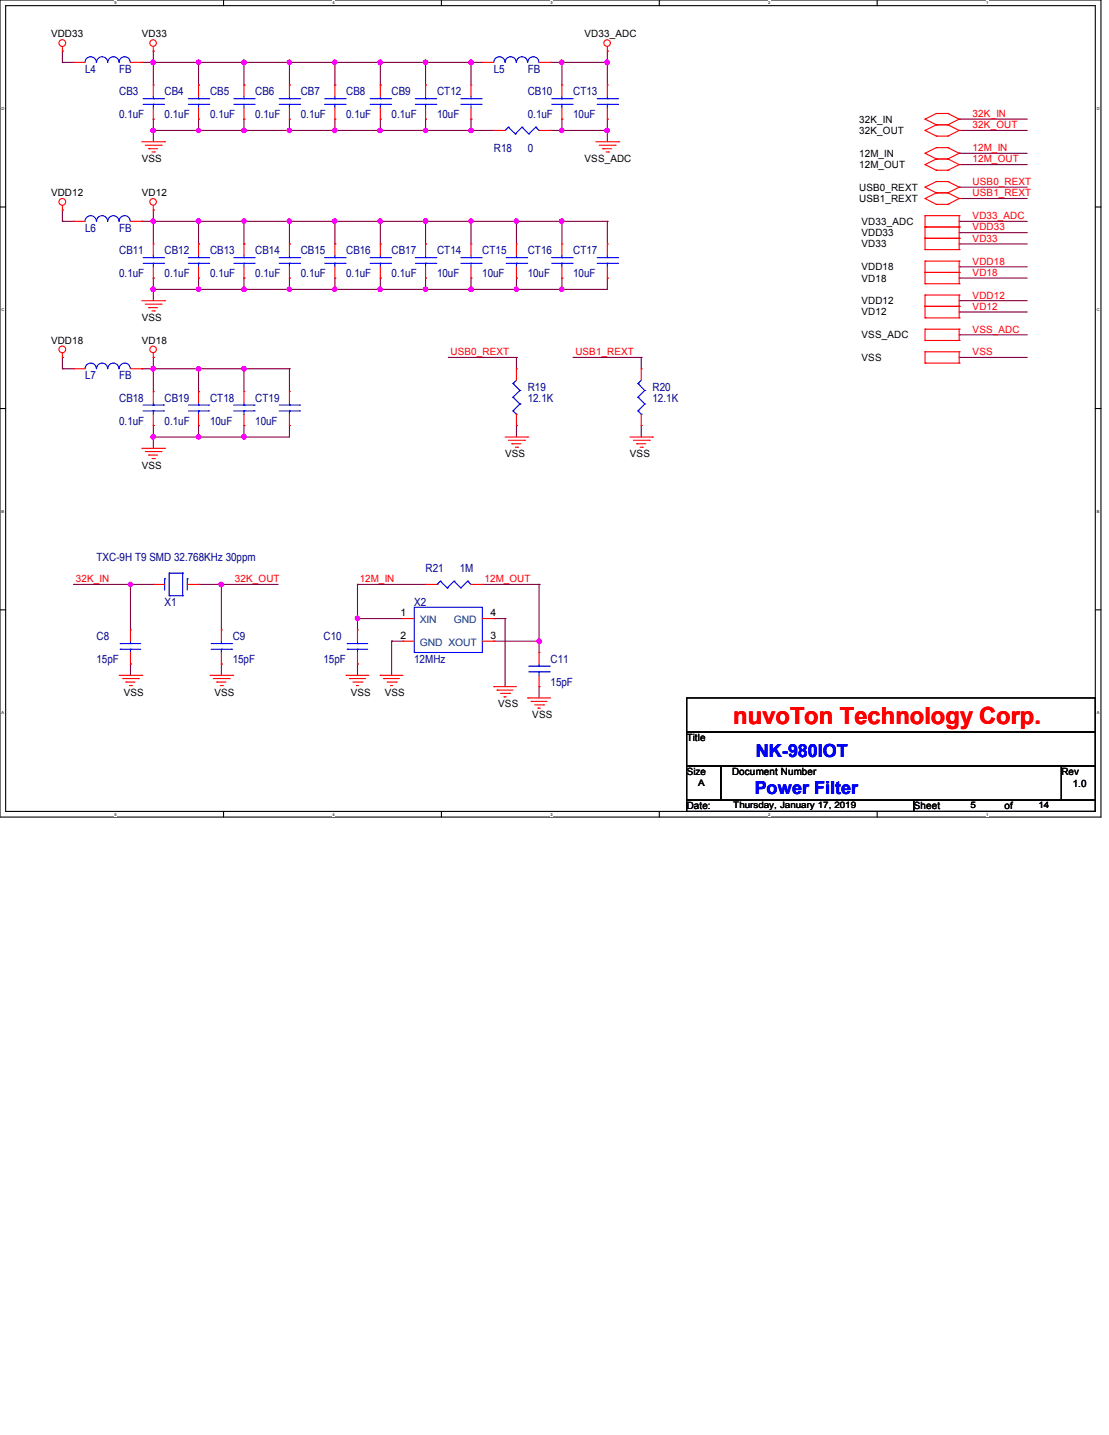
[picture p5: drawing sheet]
<svg xmlns="http://www.w3.org/2000/svg" width="216mm" height="279mm" viewBox="0 0 216 279" stroke-linecap="round" stroke-linejoin="round" font-family="sans-serif">
<path d="M0 0h214.3v159.1h-214.3zM1.1 1.1h212.1v156.9h-212.1z" fill="none" stroke="#000" stroke-width=".21"/>
<g fill="#fff">
<path d="M22.3 .1h.4v.9h-.4z"/>
<path d="M22.3 158.1h.4v.9h-.4z"/>
</g>
<path d="M43.5 0v1.1M43.5 158v1.1" fill="none" stroke="#000" stroke-width=".21"/>
<g fill="#fff">
<path d="M64.7 .1h.5v.9h-.5z"/>
<path d="M64.7 158.1h.5v.9h-.5z"/>
</g>
<path d="M85.9 0v1.1M85.9 158v1.1" fill="none" stroke="#000" stroke-width=".21"/>
<g fill="#fff">
<path d="M107.1 .1h.5v.9h-.5z"/>
<path d="M107.1 158.1h.5v.9h-.5z"/>
</g>
<path d="M128.4 0v1.1M128.4 158v1.1" fill="none" stroke="#000" stroke-width=".21"/>
<g fill="#fff">
<path d="M149.6 .1h.4v.9h-.4z"/>
<path d="M149.6 158.1h.4v.9h-.4z"/>
</g>
<path d="M170.8 0v1.1M170.8 158v1.1" fill="none" stroke="#000" stroke-width=".21"/>
<g fill="#fff">
<path d="M192 .1h.4v.9h-.4z"/>
<path d="M192 158.1h.4v.9h-.4z"/>
<path d="M.3 20.7h.5v.9h-.5z"/>
<path d="M213.5 20.7h.6v.9h-.6z"/>
<path d="M.3 59.9h.5v.9h-.5z"/>
<path d="M213.5 59.9h.6v.9h-.6z"/>
</g>
<path d="M0 40.3h1.1M213.2 40.3h1.1" fill="none" stroke="#000" stroke-width=".21"/>
<g fill="#fff">
<path d="M.3 99.1h.5v.9h-.5z"/>
<path d="M213.5 99.1h.5v.9h-.5z"/>
</g>
<path d="M0 79.5h1.1M213.2 79.5h1.1" fill="none" stroke="#000" stroke-width=".21"/>
<g fill="#fff">
<path d="M.3 138.3h.5v.9h-.5z"/>
<path d="M213.5 138.3h.5v.9h-.5z"/>
</g>
<path d="M0 118.7h1.1M213.2 118.7h1.1M133.7 135.9h79.5v6.6h-79.5zM133.7 142.5h79.5v6.6h-79.5zM133.7 149.1h6.6v6.7h-6.6zM133.7 155.8h44.2v2.2h-44.2zM140.3 149.1h66.3v6.7h-66.3zM177.9 155.8h35.3v2.2h-35.3zM206.6 149.1h6.6v6.7h-6.6z" fill="none" stroke="#000" stroke-width=".21"/>
<g fill="none" stroke="#800040" stroke-width=".21">
<path d="M12.1 12.1h.1M12.1 9.9h.1M12.1 12.1h2.3M12.1 9.9v2.2M27.6 12.1h.1M27.6 12.1h66.3M29.8 9.9h.1M29.8 12.1h.1M29.8 9.9v6.7M38.7 16.6h.1M38.7 12.1h.1M38.7 12.1v4.5"/>
<path d="M47.5 16.6h.1M47.5 12.1h.1M47.5 12.1v4.5M56.3 12.1h.1M56.3 16.6h.1M56.3 12.1v4.5M65.2 12.1h.1M65.2 16.6h.1M65.2 12.1v4.5M74 12.1h.1M74 16.6h.1M74 12.1v4.5"/>
<path d="M82.8 16.6h.1M82.8 12.1h.1M82.8 12.1v4.5M91.7 12.1h.1M91.7 12.1v4.5M107.2 12.1h.1M107.2 12.1h11M109.4 12.1h.1M109.4 12.1v4.5M118.2 12.1h.1M118.2 9.9h.1M118.2 9.9v6.7"/>
<path d="M29.8 25.4h.1M29.8 23.2h.1M29.8 23.2v4.4M29.8 25.4h66.3M38.7 23.2h.1M38.7 23.2v2.2M47.5 23.2h.1M47.5 25.4h.1M47.5 23.2v2.2M56.3 23.2h.1M56.3 25.4h.1M56.3 23.2v2.2"/>
<path d="M65.2 25.4h.1M65.2 23.2h.1M65.2 23.2v2.2M74 25.4h.1M74 23.2h.1M74 23.2v2.2M82.8 23.2h.1M82.8 25.4h.1M82.8 23.2v2.2M91.7 23.2h.1M91.7 25.4h.1M91.7 23.2v2.2"/>
<path d="M107.2 25.4h.1M107.2 25.4h11M109.4 23.2h.1M109.4 25.4h.1M109.4 23.2v2.2M118.2 23.2h.1M118.2 25.4h.1M118.2 23.2v4.4M186.7 23.2h.1M186.7 25.4h.1M186.7 29.8h.1M186.7 32h.1"/>
<path d="M186.7 36.4h.1M186.7 38.7h.1M186.7 25.4h13.3M186.7 23.2h13.3M186.7 29.8h13.3M186.7 32h13.3M186.7 36.4h13.3M186.7 38.7h13.3M12.1 40.9h.1M12.1 43.1h.1M12.1 40.9v2.2M12.1 43.1h2.3"/>
<path d="M27.6 43.1h.1M27.6 43.1h90.6M29.8 43.1h.1M29.8 56.3h.1M29.8 40.9h.1M29.8 54.1h.1M29.8 40.9v6.6M29.8 54.1v4.4M38.7 54.1h.1M38.7 47.5h.1M38.7 43.1v4.4M38.7 54.1v2.2"/>
<path d="M47.5 43.1h.1M47.5 56.3h.1M47.5 54.1h.1M47.5 47.5h.1M47.5 43.1v4.4M47.5 54.1v2.2M56.3 54.1h.1M56.3 56.3h.1M56.3 43.1h.1M56.3 47.5h.1M56.3 43.1v4.4M56.3 54.1v2.2"/>
<path d="M65.2 56.3h.1M65.2 54.1h.1M65.2 43.1h.1M65.2 47.5h.1M65.2 43.1v4.4M65.2 54.1v2.2M74 43.1h.1M74 56.3h.1M74 54.1h.1M74 47.5h.1M74 43.1v4.4M74 54.1v2.2"/>
<path d="M82.8 56.3h.1M82.8 54.1h.1M82.8 43.1h.1M82.8 47.5h.1M82.8 43.1v4.4M82.8 54.1v2.2M91.7 56.3h.1M91.7 43.1h.1M91.7 54.1h.1M91.7 43.1v4.4M91.7 54.1v2.2M100.5 54.1h.1"/>
<path d="M100.5 56.3h.1M100.5 43.1h.1M100.5 43.1v4.4M100.5 54.1v2.2M109.4 56.3h.1M109.4 54.1h.1M109.4 43.1h.1M109.4 43.1v4.4M109.4 54.1v2.2M118.2 54.1h.1M118.2 43.1h.1M118.2 54.1v2.2h-88.4"/>
<path d="M118.2 43.1v4.4M186.7 58.5h.1M186.7 45.3h.1M186.7 51.9h.1M186.7 54.1h.1M186.7 47.5h.1M186.7 43.1h.1M186.7 43.1h13.3M186.7 58.5h13.3M186.7 45.3h13.3M186.7 51.9h13.3M186.7 54.1h13.3"/>
<path d="M186.7 47.5h13.3M12.1 69.6h.1M12.1 71.8h.1M12.1 69.6v2.2M12.1 71.8h2.3M27.6 71.8h.1M27.6 71.8h28.7M29.8 71.8h.1M29.8 69.6h.1M29.8 69.6v6.6M38.7 76.2h.1M38.7 71.8v4.4"/>
<path d="M47.5 71.8h.1M47.5 71.8v4.4M56.3 71.8h.1M56.3 71.8v4.4M87.3 69.6h.1M87.3 69.6h13.2M100.5 69.6h.1M100.5 69.6v2.2M111.6 69.6h.1M111.6 69.6h13.2M124.8 69.6h.1M124.8 69.6v2.2"/>
<path d="M186.7 65.2h.1M186.7 60.7h.1M186.7 69.6h.1M186.7 65.2h13.3M186.7 60.7h13.3M186.7 69.6h13.3M29.8 85.1h.1M29.8 82.8h.1M29.8 82.8v4.5M38.7 82.8h.1M38.7 82.8v2.3M47.5 82.8h.1"/>
<path d="M47.5 85.1h.1M47.5 82.8v2.3M56.3 82.8h.1M56.3 82.8v2.3h-26.5M100.5 82.8h.1M100.5 82.8v2.3M124.8 82.8h.1M124.8 82.8v2.3M14.4 113.8h.1M14.4 113.8h15.4M25.4 113.8h.1M25.4 113.8v8.8"/>
<path d="M38.7 113.8h.1M38.7 113.8h15.4M43.1 113.8h.1M43.1 113.8v8.8M69.6 113.8h.1M69.6 113.8h13.2M69.6 113.8v8.8M93.9 113.8h11M104.9 113.8h.1M104.9 113.8v13.2M25.4 129.3h.1M25.4 129.3v2.2"/>
<path d="M43.1 129.3h.1M43.1 129.3v2.2M69.6 120.4h.1M69.6 129.3h.1M69.6 129.3v2.2M69.6 120.4h8.8M76.2 124.8h.1M76.2 124.8h2.2M76.2 124.8v6.7M96.1 120.4h.1M96.1 124.8h8.8M96.1 120.4h2.2"/>
<path d="M98.3 120.4h.1M98.3 120.4v13.3M104.9 133.7h.1M104.9 124.8h.1M104.9 133.7v2.2"/>
</g>
<g fill="#f0f" stroke="#f0f" stroke-width=".21">
<circle cx="43.1" cy="113.8" r=".42"/>
<circle cx="69.6" cy="120.4" r=".42"/>
<circle cx="65.2" cy="43.1" r=".42"/>
<circle cx="74" cy="56.3" r=".42"/>
<circle cx="82.8" cy="56.3" r=".42"/>
<circle cx="29.8" cy="71.8" r=".42"/>
<circle cx="47.5" cy="71.8" r=".42"/>
<circle cx="65.2" cy="12.1" r=".42"/>
<circle cx="29.8" cy="12.1" r=".42"/>
<circle cx="25.4" cy="113.8" r=".42"/>
<circle cx="65.2" cy="25.4" r=".42"/>
<circle cx="47.5" cy="12.1" r=".42"/>
<circle cx="56.3" cy="12.1" r=".41"/>
<circle cx="47.5" cy="85" r=".42"/>
<circle cx="109.3" cy="56.3" r=".42"/>
<circle cx="100.5" cy="56.3" r=".41"/>
<circle cx="65.2" cy="56.3" r=".42"/>
<circle cx="47.5" cy="25.4" r=".42"/>
<circle cx="56.3" cy="25.4" r=".41"/>
<circle cx="47.5" cy="56.3" r=".42"/>
<circle cx="56.3" cy="56.3" r=".41"/>
<circle cx="38.7" cy="56.3" r=".42"/>
<circle cx="91.7" cy="25.4" r=".42"/>
<circle cx="74" cy="12.1" r=".42"/>
<circle cx="82.8" cy="12.1" r=".42"/>
<circle cx="38.7" cy="12.1" r=".42"/>
<circle cx="74" cy="25.4" r=".42"/>
<circle cx="82.8" cy="25.4" r=".42"/>
<circle cx="47.5" cy="43.1" r=".42"/>
<circle cx="56.3" cy="43.1" r=".41"/>
<circle cx="91.7" cy="43.1" r=".42"/>
<circle cx="74" cy="43.1" r=".42"/>
<circle cx="82.8" cy="43.1" r=".42"/>
<circle cx="109.3" cy="43.1" r=".42"/>
<circle cx="100.5" cy="43.1" r=".41"/>
<circle cx="29.8" cy="43.1" r=".42"/>
<circle cx="91.7" cy="12.1" r=".42"/>
<circle cx="109.3" cy="12.1" r=".42"/>
<circle cx="109.3" cy="25.4" r=".42"/>
<circle cx="118.2" cy="12.1" r=".42"/>
<circle cx="118.2" cy="25.4" r=".42"/>
<circle cx="38.7" cy="25.4" r=".42"/>
<circle cx="29.8" cy="25.4" r=".42"/>
<circle cx="38.7" cy="43.1" r=".42"/>
<circle cx="29.8" cy="56.3" r=".42"/>
<circle cx="38.7" cy="85" r=".42"/>
<circle cx="29.8" cy="85" r=".42"/>
<circle cx="104.9" cy="124.8" r=".42"/>
<circle cx="91.7" cy="56.3" r=".42"/>
<circle cx="38.7" cy="71.8" r=".42"/>
</g>
<g fill="none" stroke="#f00" stroke-width=".21">
<path d="M12.1 9.9h.1M12.1 9.1v.8M14.4 12.1h.1M14.4 12.1h2.2M25.4 12.1h2.2M27.6 12.1h.1M29.8 9.9h.1M29.8 16.6h.1M29.8 9.1v.8M29.8 16.6v2.2M38.7 16.6h.1M38.7 16.6v2.2"/>
<path d="M47.5 16.6h.1M47.5 16.6v2.2M56.3 16.6h.1M56.3 16.6v2.2M65.2 16.6h.1M65.2 16.6v2.2M74 16.6h.1M74 16.6v2.2M82.8 16.6h.1M82.8 16.6v2.2M91.7 16.6h.1M91.7 16.6v2.2"/>
<path d="M93.9 12.1h.1M93.9 12.1h2.2M104.9 12.1h2.3M107.2 12.1h.1M109.4 16.6h.1M109.4 16.6v2.2M118.2 9.9h.1M118.2 16.6h.1M118.2 9.1v.8M118.2 16.6v2.2M27.6 27.6h4.4M28.3 28.3h3.1"/>
<path d="M29 29h.1M29 29h1.7M29.6 29.6h.5M29.8 23.2h.1M29.8 21v2.2M30.1 29.6h.1M31.4 28.3h.1M32 27.6h.1M38.7 23.2h.1M38.7 21v2.2M47.5 23.2h.1M47.5 21v2.2"/>
<path d="M56.3 23.2h.1M56.3 21v2.2M65.2 23.2h.1M65.2 21v2.2M74 23.2h.1M74 21v2.2M82.8 23.2h.1M82.8 21v2.2M91.7 23.2h.1M91.7 21v2.2M96.1 25.4h.1M96.1 25.4h2.2"/>
<path d="M104.9 25.4h2.3M107.2 25.4h.1M109.4 23.2h.1M109.4 21v2.2M116 27.6h4.4M116.7 28.3h3.1M117.3 29h.1M117.3 29h1.8M118 29.6h.4M118.2 23.2h.1M118.2 21v2.2M118.4 29.6h.1"/>
<path d="M119.8 28.3h.1M120.4 27.6h.1M180.1 23.2h.1M180.1 25.4h.1M180.1 29.8h.1M180.1 32h.1M180.1 36.4h.1M180.1 38.7h.1M180.1 23.2l2.2 1.1M180.1 25.4l2.2 1.1M180.1 29.8l2.2 1.1M180.1 32l2.2 1.1"/>
<path d="M180.1 36.4l2.2 1.1M180.1 38.7l2.2 1.1M182.3 22.1h.1M182.3 24.3h.1M182.3 26.5h.1M182.3 28.7h.1M182.3 30.9h.1M182.3 33.1h.1M182.3 35.3h.1M182.3 37.5h.1M182.3 39.8h.1M182.3 22.1l-2.2 1.1"/>
<path d="M182.3 22.1h2.2M182.3 24.3h2.2M182.3 24.3l-2.2 1.1M182.3 26.5h2.2M182.3 28.7l-2.2 1.1M182.3 28.7h2.2M182.3 30.9h2.2M182.3 30.9l-2.2 1.1M182.3 33.1h2.2M182.3 35.3l-2.2 1.1M182.3 35.3h2.2M182.3 37.5h2.2"/>
<path d="M182.3 37.5l-2.2 1.2M182.3 39.8h2.2M184.5 22.1h.1M184.5 24.3h.1M184.5 26.5h.1M184.5 28.7h.1M184.5 30.9h.1M184.5 33.1h.1M184.5 35.3h.1M184.5 37.5h.1M184.5 39.8h.1M184.5 22.1l2.2 1.1"/>
<path d="M184.5 24.3l2.2 1.1M184.5 28.7l2.2 1.1M184.5 30.9l2.2 1.1M184.5 35.3l2.2 1.1M184.5 37.5l2.2 1.2M186.7 23.2h.1M186.7 25.4h.1M186.7 29.8h.1M186.7 32h.1M186.7 36.4h.1M186.7 38.7h.1M186.7 23.2l-2.2 1.1"/>
<path d="M186.7 25.4l-2.2 1.1M186.7 29.8l-2.2 1.1M186.7 32l-2.2 1.1M186.7 36.4l-2.2 1.1M186.7 38.7l-2.2 1.1M12.1 40.9h.1M12.1 40v.9M14.4 43.1h.1M14.4 43.1h2.2M25.4 43.1h2.2M27.6 43.1h.1M27.6 58.5h4.4"/>
<path d="M28.3 59.2h3.1M29 59.9h.1M29 59.9h1.7M29.8 40.9h.1M29.8 47.5h.1M29.8 54.1h.1M29.8 40v.9M29.8 47.5v2.2M29.8 51.9v2.2M31.4 59.2h.1M32 58.5h.1M38.7 47.5h.1"/>
<path d="M38.7 54.1h.1M38.7 47.5v2.2M38.7 51.9v2.2M47.5 47.5h.1M47.5 54.1h.1M47.5 47.5v2.2M47.5 51.9v2.2M56.3 47.5h.1M56.3 54.1h.1M56.3 47.5v2.2M56.3 51.9v2.2M65.2 47.5h.1"/>
<path d="M65.2 54.1h.1M65.2 47.5v2.2M65.2 51.9v2.2M74 47.5h.1M74 54.1h.1M74 47.5v2.2M74 51.9v2.2M82.8 47.5h.1M82.8 54.1h.1M82.8 47.5v2.2M82.8 51.9v2.2M91.7 47.5h.1"/>
<path d="M91.7 54.1h.1M91.7 47.5v2.2M91.7 51.9v2.2M100.5 47.5h.1M100.5 54.1h.1M100.5 47.5v2.2M100.5 51.9v2.2M109.4 47.5h.1M109.4 54.1h.1M109.4 47.5v2.2M109.4 51.9v2.2M118.2 47.5h.1"/>
<path d="M118.2 54.1h.1M118.2 47.5v2.2M118.2 51.9v2.2M180.1 59.6h.1M180.1 57.4h.1M180.1 46.4h.1M180.1 44.2h.1M180.1 53h.1M180.1 50.8h.1M180.1 55.2h.1M180.1 48.6h.1M180.1 42h.1"/>
<path d="M180.1 57.4h6.6M180.1 59.6h6.6M180.1 42v6.6M180.1 50.8v4.4M180.1 57.4v4.5M180.1 44.2h6.6M180.1 46.4h6.6M180.1 50.8h6.6M180.1 53h6.6M180.1 55.2h6.6M180.1 48.6h6.6M180.1 42h6.6"/>
<path d="M186.7 57.4h.1M186.7 59.6h.1M186.7 44.2h.1M186.7 46.4h.1M186.7 50.8h.1M186.7 53h.1M186.7 55.2h.1M186.7 48.6h.1M186.7 42h.1M186.7 42v6.6M186.7 50.8v4.4M186.7 57.4v4.5"/>
<path d="M12.1 69.6h.1M12.1 68.7v.9M14.4 71.8h.1M14.4 71.8h2.2M25.4 71.8h2.2M27.6 71.8h.1M29.6 60.5h.5M29.8 69.6h.1M29.8 76.2h.1M29.8 68.7v.9M29.8 76.2v2.2M30.1 60.5h.1"/>
<path d="M38.7 76.2h.1M38.7 76.2v2.2M47.5 76.2h.1M47.5 76.2v2.2M56.3 76.2h.1M56.3 76.2v2.2M100.5 71.8h.1M100.5 71.8v2.2M124.8 71.8h.1M124.8 71.8v2.2M180.1 66.3h.1M180.1 64.1h.1"/>
<path d="M180.1 61.9h.1M180.1 70.7h.1M180.1 68.5h.1M180.1 64.1v2.2M180.1 68.5v2.2M180.1 64.1h6.6M180.1 66.3h6.6M180.1 61.9h6.6M180.1 68.5h6.6M180.1 70.7h6.6M186.7 64.1h.1M186.7 66.3h.1"/>
<path d="M186.7 61.9h.1M186.7 68.5h.1M186.7 70.7h.1M186.7 64.1v2.2M186.7 68.5v2.2M27.6 87.3h4.4M28.3 87.9h3.1M29 88.6h.1M29 88.6h1.7M29.6 89.3h.5M29.8 82.8h.1M29.8 80.6v2.2"/>
<path d="M30.1 89.3h.1M31.4 87.9h.1M32 87.3h.1M38.7 82.8h.1M38.7 80.6v2.2M47.5 82.8h.1M47.5 80.6v2.2M56.3 82.8h.1M56.3 80.6v2.2M98.3 85.1h4.4M99 85.7h3.1M99.7 86.4h.1"/>
<path d="M99.7 86.4h1.7M100.3 87.1h.5M100.5 82.8h.1M100.5 80.6v2.2M100.8 87.1h.1M102.1 85.7h.1M102.7 85.1h.1M122.6 85.1h4.4M123.3 85.7h3.1M124 86.4h.1M124 86.4h1.7M124.6 87.1h.5"/>
<path d="M124.8 82.8h.1M124.8 80.6v2.2M125.1 87.1h.1M126.4 85.7h.1M127 85.1h.1M29.8 113.8h.1M29.8 113.8h2.2M36.4 113.8h2.3M38.7 113.8h.1M82.8 113.8h.1M82.8 113.8h2.3M91.7 113.8h2.2"/>
<path d="M93.9 113.8h.1M23.2 131.5h4.4M23.9 132.1h3.1M24.5 132.8h.1M24.5 132.8h1.8M25.2 133.5h.4M25.4 122.6h.1M25.4 129.3h.1M25.4 122.6v2.2M25.4 127v2.3M25.6 133.5h.1M27 132.1h.1"/>
<path d="M27.6 131.5h.1M40.9 131.5h4.4M41.5 132.1h3.1M42.2 132.8h.1M42.2 132.8h1.8M42.9 133.5h.4M43.1 122.6h.1M43.1 129.3h.1M43.1 122.6v2.2M43.1 127v2.3M43.3 133.5h.1M44.6 132.1h.1"/>
<path d="M45.3 131.5h.1M67.4 131.5h.1M67.4 131.5h4.4M68.1 132.1h.1M68.1 132.1h3.1M68.7 132.8h1.8M69.4 133.5h.1M69.4 133.5h.4M69.6 122.6h.1M69.6 129.3h.1M69.6 122.6v2.2M69.6 127v2.3"/>
<path d="M70.5 132.8h.1M74 131.5h.1M74 131.5h4.4M74.7 132.1h.1M74.7 132.1h3.1M75.4 132.8h1.7M76 133.5h.1M76 133.5h.5M77.1 132.8h.1M78.4 120.4h.1M78.4 124.8h.1M78.4 120.4h2.2"/>
<path d="M78.4 124.8h2.2M93.9 120.4h2.2M93.9 124.8h2.2M96.1 133.7h.1M96.1 120.4h.1M96.1 124.8h.1M96.1 133.7h4.4M96.8 134.4h.1M96.8 134.4h3.1M97.5 135h1.7M98.1 135.7h.1M98.1 135.7h.5"/>
<path d="M99.2 135h.1M102.7 135.9h.1M102.7 135.9h4.5M103.4 136.6h.1M103.4 136.6h3.1M104.1 137.2h1.7M104.7 137.9h.1M104.7 137.9h.5M104.9 127h.1M104.9 133.7h.1M104.9 127v2.3M104.9 131.5v2.2"/>
<path d="M105.8 137.2h.1"/>
<circle cx="12.1" cy="8.4" r=".66"/>
<circle cx="29.8" cy="8.4" r=".64"/>
<circle cx="118.2" cy="8.4" r=".64"/>
<circle cx="12.1" cy="39.3" r=".66"/>
<circle cx="29.8" cy="39.3" r=".64"/>
<circle cx="12.1" cy="68" r=".66"/>
<circle cx="29.8" cy="68" r=".64"/>
</g>
<g fill="none" stroke="#00f" stroke-width=".21">
<path d="M18.8 12.1a1.1 1.1 0 0 0-1.1-1.1 1.1 1.1 0 0 0-1.1 1.1M23.2 12.1a1.1 1.1 0 0 0-1.1-1.1 1.1 1.1 0 0 0-1.1 1.1 1.08 1.08 0 0 0-1.1-1.1 1.08 1.08 0 0 0-1.1 1.1M25.4 12.1a1.08 1.08 0 0 0-1.1-1.1 1.08 1.08 0 0 0-1.1 1.1M27.9 19.2h3.9M29.8 19.2h.1M29.8 18.8v.4M31.8 19.2h.1M36.7 19.2h3.9M38.7 19.2h.1M38.7 18.8v.4M40.6 19.2h.1M45.5 19.2h4"/>
<path d="M47.5 19.2h.1M47.5 18.8v.4M49.5 19.2h.1M54.4 19.2h3.9M56.3 19.2h.1M56.3 18.8v.4M58.3 19.2h.1M63.2 19.2h4M65.2 19.2h.1M65.2 18.8v.4M67.2 19.2h.1M72.1 19.2h3.9"/>
<path d="M74 19.2h.1M74 18.8v.4M76 19.2h.1M80.9 19.2h3.9M82.8 19.2h.1M82.8 18.8v.4M84.8 19.2h.1M89.7 19.2h4M91.7 19.2h.1M91.7 18.8v.4M93.7 19.2h.1M98.3 12.1a1.08 1.08 0 0 0-1.1-1.1 1.08 1.08 0 0 0-1.1 1.1"/>
<path d="M100.5 12.1a1.08 1.08 0 0 0-1.1-1.1 1.08 1.08 0 0 0-1.1 1.1M102.7 12.1a1.08 1.08 0 0 0-1.1-1.1 1.08 1.08 0 0 0-1.1 1.1M104.9 12.1a1.08 1.08 0 0 0-1.1-1.1 1.08 1.08 0 0 0-1.1 1.1M107.4 19.2h4M109.4 19.2h.1M109.4 18.8v.4M111.4 19.2h.1M116.2 19.2h4M118.2 19.2h.1M118.2 18.8v.4M120.2 19.2h.1M27.9 20.3h3.9"/>
<path d="M29.8 20.3h.1M29.8 20.3v.7M31.8 20.3h.1M36.7 20.3h3.9M38.7 20.3h.1M38.7 20.3v.7M40.6 20.3h.1M45.5 20.3h4M47.5 20.3h.1M47.5 20.3v.7M49.5 20.3h.1M54.4 20.3h3.9"/>
<path d="M56.3 20.3h.1M56.3 20.3v.7M58.3 20.3h.1M63.2 20.3h4M65.2 20.3h.1M65.2 20.3v.7M67.2 20.3h.1M72.1 20.3h3.9M74 20.3h.1M74 20.3v.7M76 20.3h.1M80.9 20.3h3.9"/>
<path d="M82.8 20.3h.1M82.8 20.3v.7M84.8 20.3h.1M89.7 20.3h4M91.7 20.3h.1M91.7 20.3v.7M93.7 20.3h.1M99 24.8h.1M99 24.8l-.7 .6M99 24.8l1.3 1.3M100.3 26.1h.1M101.6 24.8h.1"/>
<path d="M101.6 24.8l-1.3 1.3M101.6 24.8l1.4 1.3M103 26.1h.1M104.3 24.8h.1M104.3 24.8l-1.3 1.3M104.3 24.8l.6 .6M104.9 25.4h.1M107.4 20.3h4M109.4 20.3h.1M109.4 20.3v.7M111.4 20.3h.1M116.2 20.3h4"/>
<path d="M118.2 20.3h.1M118.2 20.3v.7M120.2 20.3h.1M16.6 43.1a1.1 1.1 0 0 1 1.1-1.1 1.1 1.1 0 0 1 1.1 1.1M18.8 43.1a1.08 1.08 0 0 1 1.1-1.1 1.08 1.08 0 0 1 1.1 1.1 1.1 1.1 0 0 1 1.1-1.1 1.1 1.1 0 0 1 1.1 1.1M23.2 43.1a1.08 1.08 0 0 1 1.1-1.1 1.08 1.08 0 0 1 1.1 1.1M27.9 51.3h3.9M27.9 50.2h3.9M29.8 50.2h.1M29.8 51.3h.1M29.8 49.7v.5M29.8 51.3v.6"/>
<path d="M31.8 51.3h.1M31.8 50.2h.1M36.7 51.3h3.9M36.7 50.2h3.9M38.7 50.2h.1M38.7 51.3h.1M38.7 49.7v.5M38.7 51.3v.6M40.6 51.3h.1M40.6 50.2h.1M45.5 51.3h4M45.5 50.2h4"/>
<path d="M47.5 50.2h.1M47.5 51.3h.1M47.5 49.7v.5M47.5 51.3v.6M49.5 51.3h.1M49.5 50.2h.1M54.4 51.3h3.9M54.4 50.2h3.9M56.3 50.2h.1M56.3 51.3h.1M56.3 49.7v.5M56.3 51.3v.6"/>
<path d="M58.3 51.3h.1M58.3 50.2h.1M63.2 51.3h4M63.2 50.2h4M65.2 50.2h.1M65.2 51.3h.1M65.2 49.7v.5M65.2 51.3v.6M67.2 51.3h.1M67.2 50.2h.1M72.1 51.3h3.9M72.1 50.2h3.9"/>
<path d="M74 50.2h.1M74 51.3h.1M74 49.7v.5M74 51.3v.6M76 51.3h.1M76 50.2h.1M80.9 51.3h3.9M80.9 50.2h3.9M82.8 50.2h.1M82.8 51.3h.1M82.8 49.7v.5M82.8 51.3v.6"/>
<path d="M84.8 51.3h.1M84.8 50.2h.1M89.7 51.3h4M89.7 50.2h4M91.7 50.2h.1M91.7 51.3h.1M91.7 49.7v.5M91.7 51.3v.6M93.7 51.3h.1M93.7 50.2h.1M98.6 51.3h3.9M98.6 50.2h3.9"/>
<path d="M100.5 50.2h.1M100.5 51.3h.1M100.5 49.7v.5M100.5 51.3v.6M102.5 51.3h.1M102.5 50.2h.1M107.4 51.3h4M107.4 50.2h4M109.4 50.2h.1M109.4 51.3h.1M109.4 49.7v.5M109.4 51.3v.6"/>
<path d="M111.4 51.3h.1M111.4 50.2h.1M116.2 51.3h4M116.2 50.2h4M118.2 50.2h.1M118.2 51.3h.1M118.2 49.7v.5M118.2 51.3v.6M120.2 51.3h.1M120.2 50.2h.1M16.6 71.8a1.1 1.1 0 0 1 1.1-1.1 1.1 1.1 0 0 1 1.1 1.1M18.8 71.8a1.08 1.08 0 0 1 1.1-1.1 1.08 1.08 0 0 1 1.1 1.1 1.1 1.1 0 0 1 1.1-1.1 1.1 1.1 0 0 1 1.1 1.1"/>
<path d="M23.2 71.8a1.08 1.08 0 0 1 1.1-1.1 1.08 1.08 0 0 1 1.1 1.1M27.9 78.9h3.9M29.8 78.9h.1M29.8 78.4v.5M31.8 78.9h.1M36.7 78.9h3.9M38.7 78.9h.1M38.7 78.4v.5M40.6 78.9h.1M45.5 78.9h4M47.5 78.9h.1M47.5 78.4v.5"/>
<path d="M49.5 78.9h.1M54.4 78.9h3.9M56.3 78.9h.1M56.3 78.4v.5M58.3 78.9h.1M99.9 74.7h.1M99.9 77.3h.1M99.9 74.7l1.3 1.3M99.9 77.3l1.3 1.4M100.5 74l-.6 .7M101.2 76h.1M101.2 78.7h.1"/>
<path d="M101.2 76l-1.3 1.3M101.2 78.7l-1.3 1.3M124.2 74.7h.1M124.2 77.3h.1M124.2 74.7l1.3 1.3M124.2 77.3l1.3 1.4M124.8 74l-.6 .7M125.5 76h.1M125.5 78.7h.1M125.5 76l-1.3 1.3M125.5 78.7l-1.3 1.3M27.9 80h3.9"/>
<path d="M29.8 80h.1M29.8 80v.6M31.8 80h.1M36.7 80h3.9M38.7 80h.1M38.7 80v.6M40.6 80h.1M45.5 80h4M47.5 80h.1M47.5 80v.6M49.5 80h.1M54.4 80h3.9"/>
<path d="M56.3 80h.1M56.3 80v.6M58.3 80h.1M99.9 80h.1M99.9 80l.6 .6M100.5 80.6h.1M124.2 80h.1M124.2 80l.6 .6M124.8 80.6h.1M32 112.7h.1M32 112.7v2.2M32.9 111.6h.1"/>
<path d="M32.9 116h.1M32.9 111.6h2.7M32.9 116h2.7M32.9 111.6v4.4M35.6 116h.1M35.6 111.6h.1M35.6 111.6v4.4M36.4 112.7h.1M36.4 112.7v2.2M80.6 118.2h13.3v8.8h-13.3zM85.1 113.8h.1M85.7 113.2h.1"/>
<path d="M85.7 113.2l1.4 1.3M85.7 113.2l-.6 .6M87.1 114.5h.1M88.4 113.2h.1M88.4 113.2l1.3 1.3M88.4 113.2l-1.3 1.3M89.7 114.5h.1M91.1 113.2h.1M91.1 113.2l.6 .6M91.1 113.2l-1.4 1.3M23.4 126.4h.1M23.4 125.3h.1"/>
<path d="M23.4 126.4h4M23.4 125.3h4M25.4 125.3h.1M25.4 126.4h.1M25.4 124.8v.5M25.4 126.4v.6M41.1 126.4h4M41.1 125.3h4M43.1 125.3h.1M43.1 126.4h.1M43.1 124.8v.5M43.1 126.4v.6"/>
<path d="M45.1 126.4h.1M45.1 125.3h.1M67.6 126.4h.1M67.6 125.3h.1M67.6 126.4h4M67.6 125.3h4M69.6 125.3h.1M69.6 126.4h.1M69.6 124.8v.5M69.6 126.4v.6M103 130.8h3.9M103 129.7h3.9"/>
<path d="M104.9 129.7h.1M104.9 130.8h.1M104.9 129.3v.4M104.9 130.8v.7M106.9 130.8h.1M106.9 129.7h.1"/>
</g>
<text font-size="4.6" fill="#f00" x="142.7" y="141.1">nuvoTon Technology Corp.</text>
<g font-size="3.5" fill="#00f">
<text x="147.2" y="147.3">NK-980IOT</text>
<text x="146.9" y="154.6">Power Filter</text>
</g>
<g font-size="2.2" fill="#000080">
<text x="16.6" y="14.2">L4</text>
<text x="23.2" y="14.2">FB</text>
<text x="96.1" y="14.2">L5</text>
<text x="102.7" y="14.2">FB</text>
<text x="23.2" y="18.6">CB3</text>
<text x="23.2" y="23">0.1uF</text>
<text x="32" y="18.6">CB4</text>
<text x="32" y="23">0.1uF</text>
<text x="40.9" y="18.6">CB5</text>
<text x="40.9" y="23">0.1uF</text>
<text x="49.7" y="18.6">CB6</text>
<text x="49.7" y="23">0.1uF</text>
<text x="58.5" y="18.6">CB7</text>
<text x="58.5" y="23">0.1uF</text>
<text x="67.4" y="18.6">CB8</text>
<text x="67.4" y="23">0.1uF</text>
<text x="76.2" y="18.6">CB9</text>
<text x="76.2" y="23">0.1uF</text>
<text x="85.1" y="18.6">CT12</text>
<text x="85.1" y="23">10uF</text>
<text x="102.7" y="18.6">CB10</text>
<text x="102.7" y="23">0.1uF</text>
<text x="111.6" y="18.6">CT13</text>
<text x="111.6" y="23">10uF</text>
<text x="96.1" y="29.6">R18</text>
<text x="102.7" y="29.6">0</text>
<text x="16.6" y="45.1">L6</text>
<text x="23.2" y="45.1">FB</text>
<text x="23.2" y="49.5">CB11</text>
<text x="23.2" y="54">0.1uF</text>
<text x="32" y="49.5">CB12</text>
<text x="32" y="54">0.1uF</text>
<text x="40.9" y="49.5">CB13</text>
<text x="40.9" y="54">0.1uF</text>
<text x="49.7" y="49.5">CB14</text>
<text x="49.7" y="54">0.1uF</text>
<text x="58.5" y="49.5">CB15</text>
<text x="58.5" y="54">0.1uF</text>
<text x="67.4" y="49.5">CB16</text>
<text x="67.4" y="54">0.1uF</text>
<text x="76.2" y="49.5">CB17</text>
<text x="76.2" y="54">0.1uF</text>
<text x="85.1" y="49.5">CT14</text>
<text x="85.1" y="54">10uF</text>
<text x="93.9" y="49.5">CT15</text>
<text x="93.9" y="54">10uF</text>
<text x="102.7" y="49.5">CT16</text>
<text x="102.7" y="54">10uF</text>
<text x="111.6" y="49.5">CT17</text>
<text x="111.6" y="54">10uF</text>
<text x="16.6" y="73.8">L7</text>
<text x="23.2" y="73.8">FB</text>
<text x="102.7" y="76.1">R19</text>
<text x="127" y="76.1">R20</text>
<text x="23.2" y="78.3">CB18</text>
<text x="23.2" y="82.7">0.1uF</text>
<text x="32" y="78.3">CB19</text>
<text x="32" y="82.7">0.1uF</text>
<text x="40.9" y="78.3">CT18</text>
<text x="40.9" y="82.7">10uF</text>
<text x="49.7" y="78.3">CT19</text>
<text x="49.7" y="82.7">10uF</text>
<text x="102.7" y="78.3">12.1K</text>
<text x="127" y="78.3">12.1K</text>
<text x="18.8" y="109.2">TXC-9H T9 SMD 32.768KHz 30ppm</text>
<text x="82.8" y="111.4">R21</text>
<text x="89.5" y="111.4">1M</text>
<text x="32" y="118">X1</text>
<text x="80.6" y="118">X2</text>
<text x="18.8" y="124.7">C8</text>
<text x="45.3" y="124.7">C9</text>
<text x="63" y="124.7">C10</text>
<text x="18.8" y="129.1">15pF</text>
<text x="45.3" y="129.1">15pF</text>
<text x="63" y="129.1">15pF</text>
<text x="80.6" y="129.1">12MHz</text>
<text x="107.2" y="129.1">C11</text>
<text x="107.2" y="133.5">15pF</text>
</g>
<g font-size="2">
<text x="78" y="120">1</text>
<text x="95.5" y="120">4</text>
<text x="78" y="124.4">2</text>
<text x="95.5" y="124.4">3</text>
</g>
<g font-size="2" fill="#004080">
<text x="81.7" y="121.4">XIN</text>
<text x="81.7" y="125.8">GND XOUT</text>
<text x="88.3" y="121.4">GND</text>
</g>
<g font-size="1.9">
<text x="9.9" y="7.3">VDD33</text>
<text x="27.6" y="7.3">VD33</text>
<text x="113.8" y="7.3">VD33_ADC</text>
<text x="167.3" y="23.9">32K_IN</text>
<text x="167.3" y="26.1">32K_OUT</text>
<text x="27.6" y="31.6">VSS</text>
<text x="113.8" y="31.6">VSS_ADC</text>
<text x="167.3" y="30.5">12M_IN</text>
<text x="167.3" y="32.7">12M_OUT</text>
<text x="9.9" y="38.2">VDD12</text>
<text x="27.6" y="38.2">VD12</text>
<text x="167.3" y="37.1">USB0_REXT</text>
<text x="167.3" y="39.3">USB1_REXT</text>
<text x="167.7" y="46">VDD33</text>
<text x="167.7" y="43.8">VD33_ADC</text>
<text x="167.7" y="52.6">VDD18</text>
<text x="167.7" y="48.2">VD33</text>
<text x="167.7" y="59.2">VDD12</text>
<text x="167.7" y="54.8">VD18</text>
<text x="27.6" y="62.5">VSS</text>
<text x="167.7" y="65.9">VSS_ADC</text>
<text x="167.7" y="61.4">VD12</text>
<text x="9.9" y="67">VDD18</text>
<text x="27.6" y="67">VD18</text>
<text x="167.7" y="70.3">VSS</text>
<text x="98.3" y="89.1">VSS</text>
<text x="122.6" y="89.1">VSS</text>
<text x="27.6" y="91.3">VSS</text>
<text x="24.1" y="135.5">VSS</text>
<text x="41.7" y="135.5">VSS</text>
<text x="68.3" y="135.5">VSS</text>
<text x="74.9" y="135.5">VSS</text>
<text x="97" y="137.7">VSS</text>
<text x="103.6" y="139.9">VSS</text>
<text x="133.7" y="144.3">Title</text>
<text x="133.7" y="150.9">Size</text>
<text x="142.5" y="150.9">Document Number</text>
<text x="206.6" y="150.9">Rev</text>
<text x="208.8" y="153.2">1.0</text>
<text x="133.7" y="157.6">Date:</text>
<text x="177.9" y="157.6">Sheet</text>
<text x="195.6" y="157.6">of</text>
</g>
<g font-size="1.9" fill="#f00">
<text x="189.4" y="22.8">32K_IN</text>
<text x="189.4" y="25">32K_OUT</text>
<text x="189.4" y="29.4">12M_IN</text>
<text x="189.4" y="31.6">12M_OUT</text>
<text x="189.4" y="36">USB0_REXT</text>
<text x="189.4" y="38.2">USB1_REXT</text>
<text x="189.4" y="44.9">VDD33</text>
<text x="189.4" y="47.1">VD33</text>
<text x="189.4" y="42.7">VD33_ADC</text>
<text x="189.4" y="51.5">VDD18</text>
<text x="189.4" y="53.7">VD18</text>
<text x="189.4" y="58.1">VDD12</text>
<text x="189.4" y="64.8">VSS_ADC</text>
<text x="189.4" y="60.3">VD12</text>
<text x="87.7" y="69.2">USB0_REXT</text>
<text x="112" y="69.2">USB1_REXT</text>
<text x="189.4" y="69.2">VSS</text>
<text x="14.8" y="113.4">32K_IN</text>
<text x="45.7" y="113.4">32K_OUT</text>
<text x="70" y="113.4">12M_IN</text>
<text x="94.3" y="113.4">12M_OUT</text>
</g>
<g font-size="1.7">
<text x="135.9" y="153">A</text>
<text x="142.7" y="157.4">Thursday, January 17, 2019</text>
<text x="188.9" y="157.4">5</text>
<text x="202.2" y="157.4">14</text>
</g>
<g font-size=".8">
<text x="22.3" y=".8">5</text>
<text x="64.7" y=".8">4</text>
<text x="107.1" y=".8">3</text>
<text x="149.6" y=".8">2</text>
<text x="192" y=".8">1</text>
<text x=".3" y="21.4">D</text>
<text x="213.5" y="21.4">D</text>
<text x=".3" y="60.6">C</text>
<text x="213.5" y="60.6">C</text>
<text x=".3" y="99.9">B</text>
<text x="213.5" y="99.9">B</text>
<text x=".3" y="139.1">A</text>
<text x="213.5" y="139.1">A</text>
<text x="22.3" y="158.8">5</text>
<text x="64.7" y="158.8">4</text>
<text x="107.1" y="158.8">3</text>
<text x="149.6" y="158.8">2</text>
<text x="192" y="158.8">1</text>
</g>
</svg>
